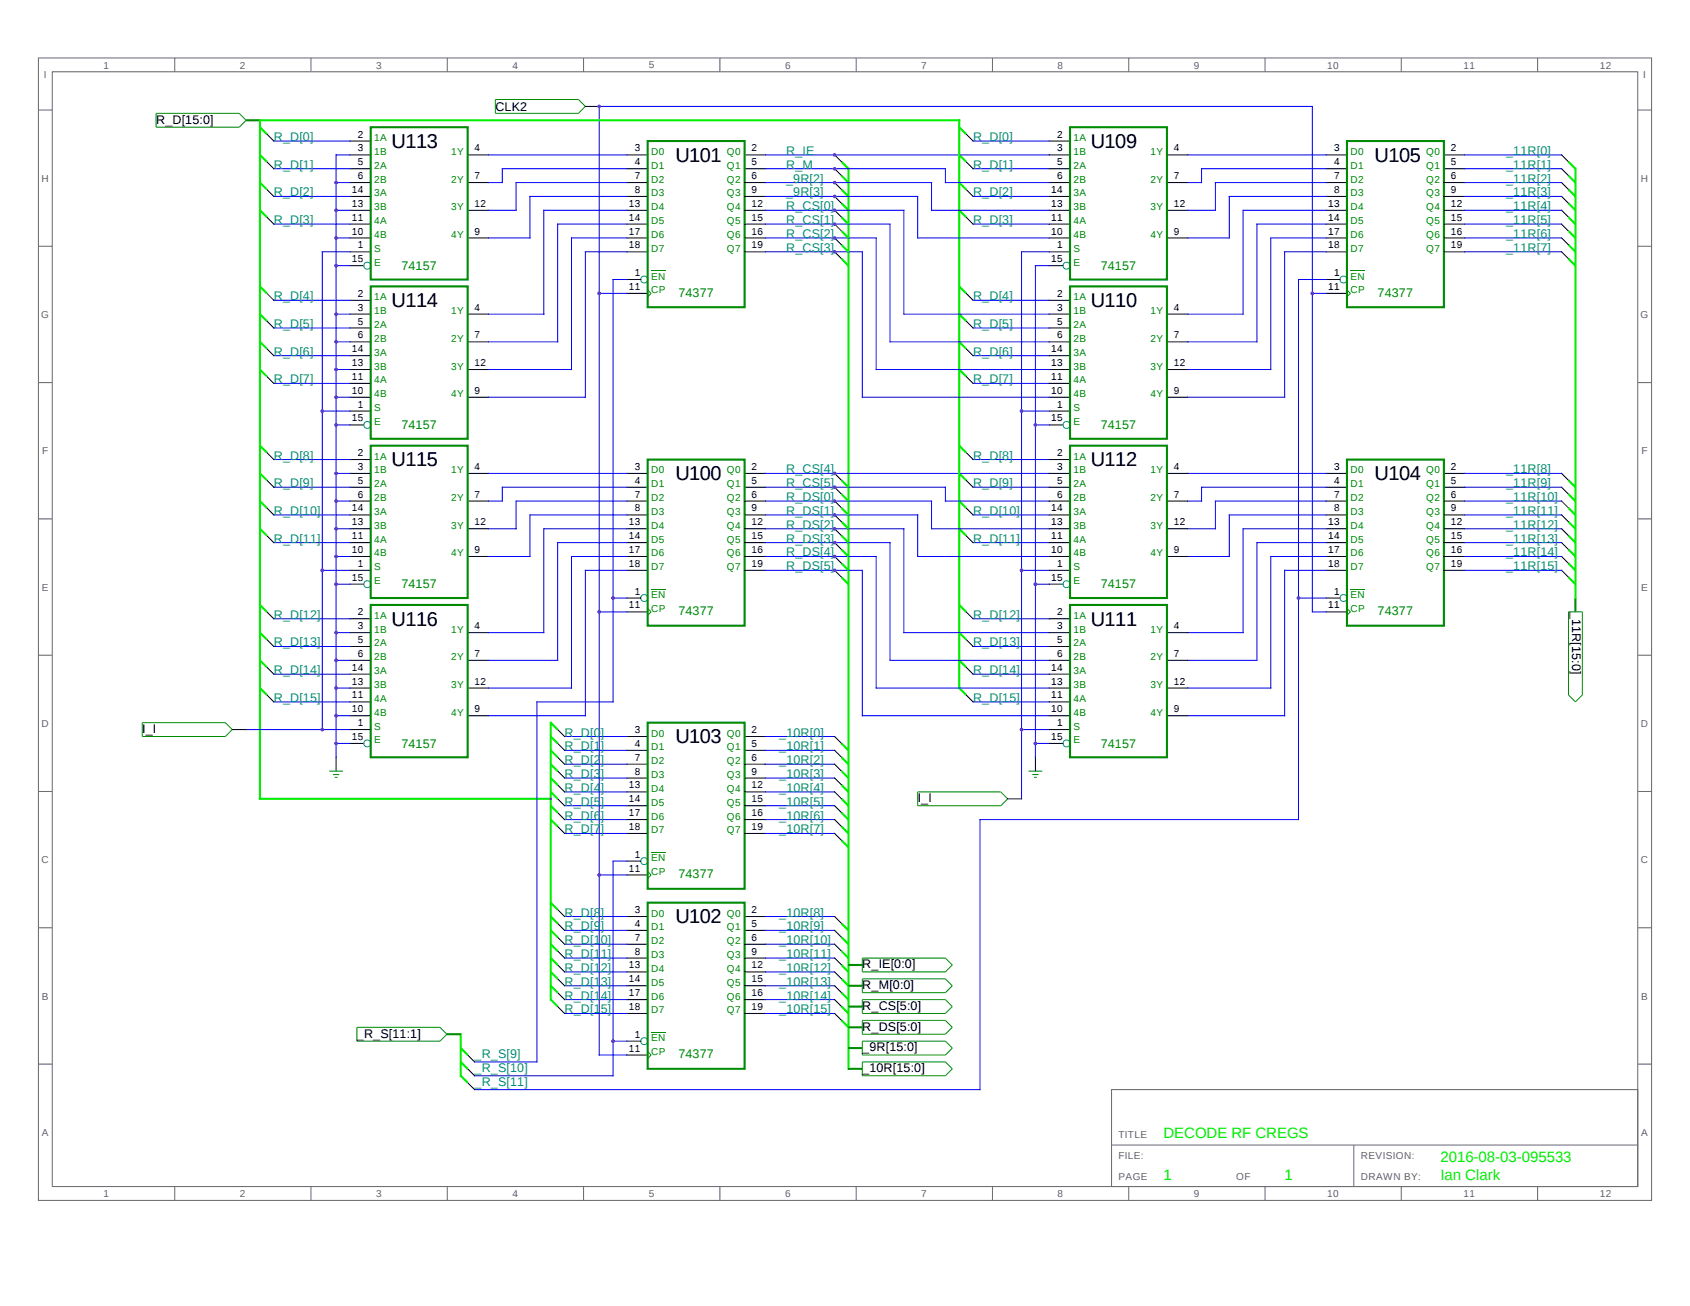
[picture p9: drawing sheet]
<svg xmlns="http://www.w3.org/2000/svg" width="279mm" height="216mm" viewBox="0 0 279 216" stroke-linecap="round" stroke-linejoin="round" font-family="sans-serif">
<g fill="none" stroke="#666" stroke-width=".17">
<path d="M6.3 9.6h266.7v188.8h-266.7zM6.3 18.2h2.3M8.6 11.9h262.2v184.3h-262.2zM28.9 9.6v2.3M51.4 9.6v2.3M74 9.6v2.3M96.5 9.6v2.3M119 9.6v2.3M141.5 9.6v2.3M164.1 9.6v2.3M186.6 9.6v2.3M209.1 9.6v2.3"/>
<path d="M231.7 9.6v2.3M254.2 9.6v2.3M270.8 18.2h2.2M6.3 40.7h2.3M270.8 40.7h2.2M6.3 63.3h2.3M270.8 63.3h2.2M6.3 85.8h2.3M270.8 85.8h2.2M6.3 108.3h2.3M270.8 108.3h2.2M6.3 130.8h2.3"/>
<path d="M270.8 130.8h2.2M6.3 153.4h2.3M270.8 153.4h2.2M6.3 175.9h2.3M270.8 175.9h2.2M28.9 196.2v2.2M51.4 196.2v2.2M74 196.2v2.2M96.5 196.2v2.2M119 196.2v2.2M141.5 196.2v2.2M164.1 196.2v2.2"/>
<path d="M183.8 180.1h87v16.1h-87zM183.8 189.3h87M186.6 196.2v2.2M209.1 196.2v2.2M223.8 189.3v6.9M231.7 196.2v2.2M254.2 196.2v2.2"/>
</g>
<g fill="none" stroke="#000" stroke-width=".17">
<path d="M96.8 17.6h2.3M44.1 35.9l1.2 1.2M44.1 31.3l1.2 1.2M44.1 26.8l1.2 1.1M44.1 22.2l1.2 1.1M57.9 25.6h3.4M57.9 34.8h3.4M57.9 32.5h3.4M57.9 30.2h3.4M57.9 27.9h3.4M57.9 39.3h3.4M57.9 37.1h3.4"/>
<path d="M57.9 23.3h3.4M77.3 25.6h3.5M77.3 34.8h3.5M77.3 30.2h3.5M77.3 39.3h3.5M103.6 25.6h3.5M103.6 34.8h3.5M103.6 32.5h3.5M103.6 30.2h3.5M103.6 27.9h3.5M103.6 39.3h3.5M103.6 37.1h3.5"/>
<path d="M123.1 25.6h3.4M123.1 34.8h3.4M123.1 32.5h3.4M123.1 30.2h3.4M123.1 27.9h3.4M123.1 39.3h3.4M123.1 37.1h3.4M138 25.6l1.1 1.2M138 27.9l1.1 1.1M138 30.2l1.1 1.1M138 32.5l1.1 1.1M138 39.3l1.1 1.2"/>
<path d="M138 37.1l1.1 1.1M138 34.8l1.1 1.1M159.7 35.9l1.2 1.2M159.7 31.3l1.2 1.2M159.7 26.8l1.2 1.1M159.7 22.2l1.2 1.1M173.5 25.6h3.4M173.5 34.8h3.4M173.5 32.5h3.4M173.5 30.2h3.4M173.5 27.9h3.4M173.5 39.3h3.4"/>
<path d="M173.5 37.1h3.4M173.5 23.3h3.4M192.9 25.6h3.5M192.9 34.8h3.5M192.9 30.2h3.5M192.9 39.3h3.5M219.3 25.6h3.4M219.3 34.8h3.4M219.3 32.5h3.4M219.3 30.2h3.4M219.3 27.9h3.4M219.3 39.3h3.4"/>
<path d="M219.3 37.1h3.4M238.7 25.6h3.4M238.7 34.8h3.4M238.7 32.5h3.4M238.7 30.2h3.4M238.7 27.9h3.4M238.7 39.3h3.4M238.7 37.1h3.4M258.2 25.6l1.1 1.2M258.2 27.9l1.1 1.1M258.2 30.2l1.1 1.1M258.2 32.5l1.1 1.1"/>
<path d="M258.2 34.8l1.1 1.1M258.2 37.1l1.1 1.1M258.2 39.3l1.1 1.2M44.1 57.7l1.2 1.1M44.1 53.1l1.2 1.1M44.1 48.5l1.2 1.1M57.9 41.6h3.4M57.9 43.9h2.2M57.9 49.6h3.4M57.9 51.9h3.4M57.9 54.2h3.4M57.9 56.5h3.4"/>
<path d="M57.9 58.8h3.4M77.3 51.9h3.5M77.3 56.5h3.5M103.6 46.2h2.3M103.6 48.5h3.5M103.6 41.6h3.5M123.1 41.6h3.4M138 41.6l1.1 1.2M159.7 57.7l1.2 1.1M159.7 53.1l1.2 1.1M159.7 48.5l1.2 1.1M173.5 41.6h3.4"/>
<path d="M173.5 43.9h2.3M173.5 49.6h3.4M173.5 51.9h3.4M173.5 54.2h3.4M173.5 56.5h3.4M173.5 58.8h3.4M192.9 51.9h3.5M192.9 56.5h3.5M219.3 46.2h2.2M219.3 48.5h3.4M219.3 41.6h3.4M238.7 41.6h3.4"/>
<path d="M258.2 41.6l1.1 1.2M44.1 62.2l1.2 1.2M44.1 79.4l1.2 1.1M44.1 74.8l1.2 1.2M57.9 78.3h3.4M57.9 61.1h3.4M57.9 63.4h3.4M57.9 65.7h3.4M57.9 68h3.4M57.9 70.2h2.2M57.9 76h3.4M77.3 78.3h3.5"/>
<path d="M77.3 61.1h3.5M77.3 65.7h3.5M103.6 78.3h3.5M123.1 78.3h3.4M138 78.3l1.1 1.1M159.7 62.2l1.2 1.2M159.7 79.4l1.2 1.1M159.7 74.8l1.2 1.2M173.5 78.3h3.4M173.5 61.1h3.4M173.5 63.4h3.4M173.5 65.7h3.4"/>
<path d="M173.5 68h3.4M173.5 70.2h2.3M173.5 76h3.4M192.9 78.3h3.5M192.9 61.1h3.5M192.9 65.7h3.5M219.3 78.3h3.4M238.7 78.3h3.4M258.2 78.3l1.1 1.1M44.1 88.6l1.2 1.1M44.1 84l1.2 1.1M57.9 87.4h3.4"/>
<path d="M57.9 85.1h3.4M57.9 82.8h3.4M57.9 80.5h3.4M57.9 94.3h3.4M57.9 92h3.4M57.9 89.7h3.4M57.9 96.6h2.2M77.3 87.4h3.5M77.3 82.8h3.5M77.3 92h3.5M103.6 87.4h3.5M103.6 85.1h3.5"/>
<path d="M103.6 82.8h3.5M103.6 80.5h3.5M103.6 98.9h2.3M103.6 94.3h3.5M103.6 92h3.5M103.6 89.7h3.5M123.1 87.4h3.4M123.1 85.1h3.4M123.1 82.8h3.4M123.1 80.5h3.4M123.1 94.3h3.4M123.1 92h3.4"/>
<path d="M123.1 89.7h3.4M138 94.3l1.1 1.1M138 92l1.1 1.1M138 89.7l1.1 1.1M138 87.4l1.1 1.2M138 85.1l1.1 1.2M138 82.8l1.1 1.2M138 80.5l1.1 1.2M159.7 88.6l1.2 1.1M159.7 84l1.2 1.1M173.5 87.4h3.4M173.5 85.1h3.4"/>
<path d="M173.5 82.8h3.4M173.5 80.5h3.4M173.5 94.3h3.4M173.5 92h3.4M173.5 89.7h3.4M173.5 96.6h2.3M192.9 87.4h3.5M192.9 82.8h3.5M192.9 92h3.5M219.3 87.4h3.4M219.3 85.1h3.4M219.3 82.8h3.4"/>
<path d="M219.3 80.5h3.4M219.3 98.9h2.2M219.3 94.3h3.4M219.3 92h3.4M219.3 89.7h3.4M238.7 87.4h3.4M238.7 85.1h3.4M238.7 82.8h3.4M238.7 80.5h3.4M238.7 94.3h3.4M238.7 92h3.4M238.7 89.7h3.4"/>
<path d="M258.2 80.5l1.1 1.2M258.2 82.8l1.1 1.2M258.2 85.1l1.1 1.2M258.2 87.4l1.1 1.2M258.2 89.7l1.1 1.1M258.2 92l1.1 1.1M258.2 94.3l1.1 1.1M44.1 114.9l1.2 1.1M44.1 110.3l1.2 1.2M44.1 105.7l1.2 1.2M44.1 101.2l1.2 1.1M57.9 102.3h3.4"/>
<path d="M57.9 104.6h3.4M57.9 106.9h3.4M57.9 109.2h3.4M57.9 111.5h3.4M57.9 113.7h3.4M57.9 116h3.4M57.9 118.3h3.4M77.3 104.6h3.5M77.3 109.2h3.5M77.3 113.7h3.5M77.3 118.3h3.5M103.6 101.2h3.5"/>
<path d="M159.7 114.9l1.2 1.1M159.7 110.3l1.2 1.2M159.7 105.7l1.2 1.2M159.7 101.2l1.2 1.1M173.5 102.3h3.4M173.5 104.6h3.4M173.5 106.9h3.4M173.5 109.2h3.4M173.5 111.5h3.4M173.5 113.7h3.4M173.5 116h3.4M173.5 118.3h3.4"/>
<path d="M192.9 104.6h3.5M192.9 109.2h3.5M192.9 113.7h3.5M192.9 118.3h3.5M219.3 101.2h3.4M38.4 120.6h2.3M55.6 125.2v2.3M57.9 120.6h3.4M57.9 122.9h2.2M92.2 136.6l1.1 1.2M92.2 134.3l1.1 1.2M92.2 132.1l1.1 1.1"/>
<path d="M92.2 129.8l1.1 1.1M92.2 127.5l1.1 1.1M92.2 125.2l1.1 1.1M92.2 122.9l1.1 1.1M92.2 120.6l1.1 1.2M103.6 121.8h3.5M103.6 130.9h3.5M103.6 128.6h3.5M103.6 126.3h3.5M103.6 124h3.5M103.6 137.8h3.5M103.6 135.5h3.5"/>
<path d="M103.6 133.2h3.5M123.1 121.8h3.4M123.1 130.9h3.4M123.1 128.6h3.4M123.1 126.3h3.4M123.1 124h3.4M123.1 137.8h3.4M123.1 135.5h3.4M123.1 133.2h3.4M138 121.8l1.1 1.1M138 124l1.1 1.2M138 126.3l1.1 1.2"/>
<path d="M138 128.6l1.1 1.2M138 130.9l1.1 1.2M138 133.2l1.1 1.1M138 135.5l1.1 1.1M138 137.8l1.1 1.1M166.6 132.1h2.3M171.2 125.2v2.3M173.5 120.6h3.4M173.5 122.9h2.3M92.2 159.5l1.1 1.2M92.2 157.2l1.1 1.2M92.2 154.9l1.1 1.2"/>
<path d="M92.2 152.7l1.1 1.1M92.2 150.4l1.1 1.1M103.6 151.5h3.5M103.6 158.4h3.5M103.6 156.1h3.5M103.6 153.8h3.5M103.6 142.4h2.3M103.6 144.6h3.5M123.1 151.5h3.4M123.1 158.4h3.4M123.1 156.1h3.4M123.1 153.8h3.4"/>
<path d="M138 151.5l1.1 1.2M138 153.8l1.1 1.1M138 156.1l1.1 1.1M138 158.4l1.1 1.1M77.3 179l1.2 1.1M77.3 176.7l1.2 1.1M77.3 174.4l1.2 1.2M92.2 166.4l1.1 1.1M92.2 164.1l1.1 1.2M92.2 161.8l1.1 1.2M103.6 160.7h3.5M103.6 172.1h2.3"/>
<path d="M103.6 174.4h3.5M103.6 167.5h3.5M103.6 165.3h3.5M103.6 163h3.5M123.1 160.7h3.4M123.1 167.5h3.4M123.1 165.3h3.4M123.1 163h3.4M138 160.7l1.1 1.1M138 163l1.1 1.1M138 165.3l1.1 1.1M138 167.5l1.1 1.2"/>
</g>
<g fill="none" stroke="#008b8b" stroke-width=".17">
<circle cx="60.7" cy="43.9" r=".58"/>
<circle cx="106.5" cy="46.2" r=".58"/>
<circle cx="176.3" cy="43.9" r=".58"/>
<circle cx="222.1" cy="46.2" r=".58"/>
<circle cx="60.7" cy="70.3" r=".58"/>
<circle cx="176.3" cy="70.2" r=".58"/>
<circle cx="60.7" cy="96.6" r=".58"/>
<circle cx="106.5" cy="98.9" r=".58"/>
<circle cx="176.3" cy="96.6" r=".58"/>
<circle cx="222.1" cy="98.9" r=".58"/>
<circle cx="60.7" cy="122.9" r=".58"/>
<circle cx="176.3" cy="122.9" r=".58"/>
<circle cx="106.5" cy="142.4" r=".58"/>
<circle cx="106.5" cy="172.1" r=".58"/>
</g>
<g fill="none" stroke="#008b00" stroke-width=".17">
<path d="M25.8 18.7h13.7l1.2 1.2-1.2 1.1h-13.7zM81.9 16.4h13.7l1.2 1.2-1.2 1.1h-13.7zM107.1 47.9l.5 .6-.5 .6M107.6 44.8h2.5M222.7 47.9l.6 .6-.6 .6M223.3 44.8h2.4M107.6 97.4h2.5M223.3 97.4h2.4M23.5 119.5h13.8l1.1 1.1-1.1 1.2h-13.8zM107.1 100.6l.5 .6-.5 .5M222.7 100.6l.6 .6-.6 .5M259.3 101.2h2.3v13.7l-1.1 1.1-1.2-1.1z"/>
<path d="M54.4 127.5h2.3M55.1 128.1h1M55.3 128.5h.5M151.7 130.9h13.8l1.1 1.2-1.1 1.1h-13.8zM170 127.5h2.3M170.7 128.1h1M170.9 128.5h.5M107.1 144.1l.5 .5-.5 .6M107.6 140.9h2.5M142.6 158.4h13.7l1.1 1.1-1.1 1.2h-13.7zM59 169.8h13.7l1.2 1.2-1.2 1.1h-13.7zM107.1 173.8l.5 .6-.5 .6"/>
<path d="M107.6 170.7h2.5M142.6 172.1h13.7l1.1 1.2-1.1 1.1h-13.7zM142.6 161.8h13.7l1.1 1.2-1.1 1.1h-13.7zM142.6 165.3h13.7l1.1 1.1-1.1 1.1h-13.7zM142.6 168.7h13.7l1.1 1.1-1.1 1.2h-13.7zM142.6 175.6h13.7l1.1 1.1-1.1 1.1h-13.7z"/>
</g>
<g fill="none" stroke="#008b00" stroke-width=".34">
<path d="M40.7 19.9h2.3M61.3 21h16v25.2h-16zM107.1 23.3h16v27.5h-16zM176.9 21h16v25.2h-16zM222.7 23.3h16v27.5h-16zM61.3 47.4h16v25.1h-16zM176.9 47.4h16v25.1h-16zM61.3 73.7h16v25.2h-16zM107.1 76h16v27.4h-16zM176.9 73.7h16v25.2h-16zM222.7 76h16v27.4h-16zM260.5 98.9v2.3"/>
<path d="M61.3 100h16v25.2h-16zM107.1 119.5h16v27.4h-16zM176.9 100h16v25.2h-16zM107.1 149.2h16v27.5h-16zM140.3 159.5h2.3M73.9 171h2.3M140.3 173.3h2.3M140.3 176.7h2.3M140.3 169.8h2.3M140.3 166.4h2.3M140.3 163h2.3"/>
</g>
<g fill="none" stroke="#00f" stroke-width=".17">
<path d="M45.3 37.1h12.6M45.3 32.5h12.6M45.3 27.9h12.6M45.3 23.3h12.6M55.6 30.2h2.3M55.6 34.8h2.3M55.6 39.3h2.3M57.9 25.6h-2.3v99.6M80.8 25.6h22.8M103.6 37.1h-11.4v19.4h-11.4M103.6 32.5h-16v6.8h-6.8M103.6 27.9h-20.6v2.3h-2.2"/>
<path d="M103.6 30.2h-18.3v4.6h-4.5M103.6 34.8h-13.7v17.1h-9.1M103.6 39.3h-9.1v21.8h-13.7M126.5 37.1h20.6v19.4h26.4M126.5 32.5h25.2v6.8h21.8M126.5 27.9h29.8v2.3h17.2M126.5 25.6h47M126.5 30.2h27.5v4.6h19.5M126.5 34.8h22.9v17.1h24.1M126.5 39.3h18.4v21.8h28.6M160.9 37.1h12.6M160.9 32.5h12.6"/>
<path d="M160.9 27.9h12.6M160.9 23.3h12.6M196.4 25.6h22.9M219.3 37.1h-11.5v19.4h-11.4M219.3 32.5h-16.1v6.8h-6.8M219.3 27.9h-20.7v2.3h-2.2M219.3 30.2h-18.4v4.6h-4.5M219.3 34.8h-13.8v17.1h-9.1M219.3 39.3h-9.2v21.8h-13.7M242.1 37.1h16.1M242.1 32.5h16.1M242.1 27.9h16.1"/>
<path d="M242.1 25.6h16.1M242.1 30.2h16.1M242.1 34.8h16.1M242.1 39.3h16.1M45.3 58.8h12.6M45.3 54.2h12.6M45.3 49.6h12.6M55.6 51.9h2.3M55.6 56.5h2.3M55.6 43.9h2.3M57.9 41.6h-4.6v79M99.1 48.5h4.5"/>
<path d="M103.6 46.2h-2.2v69.8h-12.6v59.6h-10.3M103.6 41.6h-6.8v24.1h-16M126.5 41.6h16.1v24.1h30.9M160.9 58.8h12.6M160.9 54.2h12.6M160.9 49.6h12.6M173.5 41.6h-4.6v90.5M173.5 43.9h-2.3v81.3M217 48.5h2.3M219.3 46.2h-4.6v89.3h-52.7v44.6h-83.5M219.3 41.6h-6.9v24.1h-16M242.1 41.6h16.1"/>
<path d="M45.3 63.4h12.6M45.3 76h12.6M53.3 68h4.6M55.6 78.3h2.3M55.6 61.1h2.3M55.6 65.7h2.3M55.6 70.2h2.3M80.8 78.3h22.8M126.5 78.3h47M160.9 63.4h12.6M160.9 76h12.6M168.9 68h4.6"/>
<path d="M171.2 70.2h2.3M196.4 78.3h22.9M242.1 78.3h16.1M45.3 89.7h12.6M45.3 85.1h12.6M45.3 80.5h12.6M53.3 94.3h4.6M55.6 82.8h2.3M55.6 87.4h2.3M55.6 92h2.3M55.6 96.6h2.3M101.4 98.9h2.2"/>
<path d="M103.6 89.7h-11.4v19.5h-11.4M103.6 85.1h-16v6.9h-6.8M103.6 80.5h-20.6v2.3h-2.2M103.6 94.3h-6.8v24h-16M103.6 82.8h-18.3v4.6h-4.5M103.6 87.4h-13.7v17.2h-9.1M103.6 92h-9.1v21.7h-13.7M126.5 89.7h20.6v19.5h26.4M126.5 85.1h25.2v6.9h21.8M126.5 80.5h29.8v2.3h17.2M126.5 94.3h16.1v24h30.9M126.5 82.8h27.5v4.6h19.5"/>
<path d="M126.5 87.4h22.9v17.2h24.1M126.5 92h18.4v21.7h28.6M160.9 89.7h12.6M160.9 85.1h12.6M160.9 80.5h12.6M168.9 94.3h4.6M171.2 96.6h2.3M214.7 98.9h4.6M219.3 89.7h-11.5v19.5h-11.4M219.3 85.1h-16.1v6.9h-6.8M219.3 80.5h-20.7v2.3h-2.2M219.3 94.3h-6.9v24h-16"/>
<path d="M219.3 82.8h-18.4v4.6h-4.5M219.3 87.4h-13.8v17.2h-9.1M219.3 92h-9.2v21.7h-13.7M242.1 89.7h16.1M242.1 85.1h16.1M242.1 80.5h16.1M242.1 94.3h16.1M242.1 82.8h16.1M242.1 87.4h16.1M242.1 92h16.1M45.3 116h12.6M45.3 111.5h12.6"/>
<path d="M45.3 106.9h12.6M45.3 102.3h12.6M55.6 104.6h2.3M55.6 109.2h2.3M55.6 113.7h2.3M55.6 118.3h2.3M99.1 101.2h4.5M160.9 116h12.6M160.9 111.5h12.6M160.9 106.9h12.6M160.9 102.3h12.6M219.3 101.2h-2.3v-83.6h-117.9v156.8h4.5"/>
<path d="M40.7 120.6h17.2M55.6 122.9h2.3M93.3 137.8h10.3M93.3 135.5h10.3M93.3 133.2h10.3M93.3 130.9h10.3M93.3 128.6h10.3M93.3 126.3h10.3M93.3 124h10.3M93.3 121.8h10.3M126.5 137.8h11.5M126.5 135.5h11.5"/>
<path d="M126.5 133.2h11.5M126.5 130.9h11.5M126.5 128.6h11.5M126.5 126.3h11.5M126.5 124h11.5M126.5 121.8h11.5M168.9 120.6h4.6M171.2 122.9h2.3M93.3 158.4h10.3M93.3 156.1h10.3M93.3 153.8h10.3M93.3 151.5h10.3"/>
<path d="M99.1 144.6h4.5M103.6 142.4h-2.2v35.4h-22.9M126.5 158.4h11.5M126.5 156.1h11.5M126.5 153.8h11.5M126.5 151.5h11.5M93.3 167.5h10.3M93.3 165.3h10.3M93.3 163h10.3M93.3 160.7h10.3M101.4 172.1h2.2M126.5 167.5h11.5"/>
<path d="M126.5 165.3h11.5M126.5 163h11.5M126.5 160.7h11.5"/>
</g>
<g fill="none" stroke="#0e0" stroke-width=".34">
<path d="M43 34.8l1.1 1.1M43 30.2l1.1 1.1M43 25.6l1.1 1.2M43 21l1.1 1.2M139.1 26.8l1.2 1.1v148.8M139.1 29l1.2 1.2M139.1 31.3l1.2 1.2M139.1 33.6l1.2 1.2M139.1 38.2l1.2 1.1M139.1 35.9l1.2 1.2M158.6 34.8l1.1 1.1M158.6 30.2l1.1 1.1"/>
<path d="M158.6 25.6l1.1 1.2M158.6 21l1.1 1.2M259.3 26.8l1.2 1.1v71M259.3 29l1.2 1.2M259.3 31.3l1.2 1.2M259.3 33.6l1.2 1.2M259.3 35.9l1.2 1.2M259.3 38.2l1.2 1.1M43 56.5l1.1 1.2M43 51.9l1.1 1.2M43 47.4l1.1 1.1M139.1 42.8l1.2 1.1"/>
<path d="M139.1 40.5l1.2 1.1M158.6 56.5l1.1 1.2M158.6 51.9l1.1 1.2M158.6 47.4l1.1 1.1M259.3 40.5l1.2 1.1M259.3 42.8l1.2 1.1M43 61.1l1.1 1.1M43 78.3l1.1 1.1M43 73.7l1.1 1.1M139.1 79.4l1.2 1.1M158.6 61.1l1.1 1.1M158.6 78.3l1.1 1.1"/>
<path d="M158.6 73.7l1.1 1.1M259.3 79.4l1.2 1.1M43 87.4l1.1 1.2M43 82.8l1.1 1.2M139.1 95.4l1.2 1.2M139.1 93.1l1.2 1.2M139.1 90.8l1.2 1.2M139.1 88.6l1.2 1.1M139.1 86.3l1.2 1.1M139.1 84l1.2 1.1M139.1 81.7l1.2 1.1M158.6 87.4l1.1 1.2"/>
<path d="M158.6 82.8l1.1 1.2M259.3 81.7l1.2 1.1M259.3 84l1.2 1.1M259.3 86.3l1.2 1.1M259.3 88.6l1.2 1.1M259.3 90.8l1.2 1.2M259.3 93.1l1.2 1.2M259.3 95.4l1.2 1.2M43 113.7l1.1 1.2M43 109.2l1.1 1.1M43 104.6l1.1 1.1M43 100l1.1 1.2"/>
<path d="M158.6 109.2l1.1 1.1M158.6 104.6l1.1 1.1M158.6 100l1.1 1.2M159.7 114.9l-1.1-1.2v-93.8h-115.6v112.2h48.1M91.1 135.5l1.1 1.1M91.1 133.2l1.1 1.1M91.1 130.9l1.1 1.2M91.1 128.6l1.1 1.2M91.1 126.3l1.1 1.2M91.1 124l1.1 1.2M91.1 121.8l1.1 1.1M92.2 120.6l-1.1-1.1v45.8l1.1 1.1"/>
<path d="M139.1 122.9l1.2 1.1M139.1 125.2l1.2 1.1M139.1 127.5l1.2 1.1M139.1 129.8l1.2 1.1M139.1 132.1l1.2 1.1M139.1 134.3l1.2 1.2M139.1 136.6l1.2 1.2M139.1 138.9l1.2 1.2M91.1 158.4l1.1 1.1M91.1 156.1l1.1 1.1M91.1 153.8l1.1 1.1M91.1 151.5l1.1 1.2"/>
<path d="M91.1 149.2l1.1 1.2M139.1 152.7l1.2 1.1M139.1 154.9l1.2 1.2M139.1 157.2l1.2 1.2M139.1 159.5l1.2 1.2M76.2 171v6.8l1.1 1.2M76.2 175.6l1.1 1.1M76.2 173.3l1.1 1.1M91.1 163l1.1 1.1M91.1 160.7l1.1 1.1M139.1 161.8l1.2 1.2M139.1 164.1l1.2 1.2"/>
<path d="M139.1 166.4l1.2 1.1M139.1 168.7l1.2 1.1"/>
</g>
<g fill="#a020f0">
<path d="M98.9 17.4h.4l.1 .2-.1 .2h-.4l-.1-.2z"/>
<path d="M98.9 100.9h.4l.1 .3-.1 .2h-.4l-.1-.2z"/>
<path d="M98.9 48.3h.4l.1 .2-.1 .2h-.4l-.1-.2z"/>
<path d="M98.9 144.4h.4l.1 .2-.1 .3h-.4l-.1-.3z"/>
<path d="M101.2 98.6h.4v.3v.2h-.4l-.1-.2z"/>
<path d="M216.8 48.3h.4v.2v.2h-.4l-.1-.2z"/>
<path d="M91 131.9h.1l.1 .2-.1 .1h-.1l-.1-.1z"/>
<path d="M137.8 25.4h.4l.1 .2-.1 .2h-.4l-.1-.2z"/>
<path d="M137.8 27.7h.4l.1 .2-.1 .2h-.4l-.1-.2z"/>
<path d="M137.8 30h.4l.1 .2-.1 .2h-.4l-.1-.2z"/>
<path d="M137.8 32.3h.4l.1 .2-.1 .2h-.4l-.1-.2z"/>
<path d="M137.8 94.1h.4l.1 .2-.1 .2h-.4l-.1-.2z"/>
<path d="M137.8 91.8h.4l.1 .2-.1 .2h-.4l-.1-.2z"/>
<path d="M137.8 89.5h.4l.1 .2-.1 .2h-.4l-.1-.2z"/>
<path d="M137.8 87.2h.4l.1 .2-.1 .2h-.4l-.1-.2z"/>
<path d="M137.8 84.9h.4l.1 .2-.1 .2h-.4l-.1-.2z"/>
<path d="M137.8 82.6h.4l.1 .2-.1 .3h-.4l-.1-.3z"/>
<path d="M137.8 80.3h.4l.1 .2-.1 .3h-.4l-.1-.3z"/>
<path d="M137.8 78h.4l.1 .3-.1 .2h-.4l-.1-.2z"/>
<path d="M137.8 41.4h.4l.1 .2-.1 .2h-.4l-.1-.2z"/>
<path d="M137.8 39.1h.4l.1 .2-.1 .3h-.4l-.1-.3z"/>
<path d="M137.8 36.8h.4l.1 .3-.1 .2h-.4l-.1-.2z"/>
<path d="M137.8 34.5h.4l.1 .3-.1 .2h-.4l-.1-.2z"/>
<path d="M214.5 98.6h.4l.1 .3-.1 .2h-.4l-.1-.2z"/>
<path d="M171 122.7h.4l.1 .2-.1 .2h-.4l-.1-.2z"/>
<path d="M171 70h.4l.1 .2-.1 .3h-.4l-.1-.3z"/>
<path d="M171 96.4h.4l.1 .2-.1 .2h-.4l-.1-.2z"/>
<path d="M168.7 94.1h.4l.1 .2-.1 .2h-.4l-.1-.2z"/>
<path d="M168.7 120.4h.4l.1 .2-.1 .2h-.4l-.1-.2z"/>
<path d="M168.7 67.7h.4l.1 .3-.1 .2h-.4l-.1-.2z"/>
<path d="M101.2 171.9h.4v.2v.2h-.4l-.1-.2z"/>
<path d="M55.4 122.7h.4l.1 .2-.1 .2h-.4l-.1-.2z"/>
<path d="M55.4 118.1h.4l.1 .2-.1 .2h-.4l-.1-.2z"/>
<path d="M55.4 113.5h.4l.1 .2-.1 .3h-.4l-.1-.3z"/>
<path d="M55.4 108.9h.4l.1 .3-.1 .2h-.4l-.1-.2z"/>
<path d="M55.4 104.4h.4l.1 .2-.1 .2h-.4l-.1-.2z"/>
<path d="M55.4 96.4h.4l.1 .2-.1 .2h-.4l-.1-.2z"/>
<path d="M55.4 91.8h.4l.1 .2-.1 .2h-.4l-.1-.2z"/>
<path d="M55.4 87.2h.4l.1 .2-.1 .2h-.4l-.1-.2z"/>
<path d="M55.4 82.6h.4l.1 .2-.1 .3h-.4l-.1-.3z"/>
<path d="M55.4 78h.4l.1 .3-.1 .2h-.4l-.1-.2z"/>
<path d="M55.4 70h.4l.1 .2-.1 .3h-.4l-.1-.3z"/>
<path d="M55.4 65.5h.4l.1 .2-.1 .2h-.4l-.1-.2z"/>
<path d="M55.4 60.9h.4l.1 .2-.1 .2h-.4l-.1-.2z"/>
<path d="M55.4 56.3h.4l.1 .2-.1 .2h-.4l-.1-.2z"/>
<path d="M55.4 51.7h.4l.1 .2-.1 .2h-.4l-.1-.2z"/>
<path d="M55.4 43.7h.4l.1 .2-.1 .2h-.4l-.1-.2z"/>
<path d="M55.4 39.1h.4l.1 .2-.1 .3h-.4l-.1-.3z"/>
<path d="M55.4 34.5h.4l.1 .3-.1 .2h-.4l-.1-.2z"/>
<path d="M55.4 30h.4l.1 .2-.1 .2h-.4l-.1-.2z"/>
<path d="M53.1 120.4h.4l.1 .2-.1 .2h-.4l-.1-.2z"/>
<path d="M53.1 94.1h.4l.1 .2-.1 .2h-.4l-.1-.2z"/>
<path d="M53.1 67.7h.4l.1 .3-.1 .2h-.4l-.1-.2z"/>
</g>
<g font-size="3.3">
<text x="64.7" y="24.5">U113</text>
<text x="111.7" y="26.8">U101</text>
<text x="180.3" y="24.5">U109</text>
<text x="227.3" y="26.8">U105</text>
<text x="64.7" y="50.8">U114</text>
<text x="180.3" y="50.8">U110</text>
<text x="64.7" y="77.1">U115</text>
<text x="180.3" y="77.1">U112</text>
<text x="111.7" y="79.4">U100</text>
<text x="227.3" y="79.4">U104</text>
<text x="64.7" y="103.4">U116</text>
<text x="180.3" y="103.4">U111</text>
<text x="111.7" y="122.9">U103</text>
<text x="111.7" y="152.7">U102</text>
</g>
<g font-size="2.5" fill="#0e0">
<text x="192.4" y="188.1">DECODE RF CREGS</text>
<text x="192.4" y="195">1</text>
<text x="212.4" y="195">1</text>
<text x="238.1" y="192.2">2016-08-03-095533</text>
<text x="238.1" y="195">Ian Clark</text>
</g>
<g font-size="2.1">
<text x="25.8" y="20.4">R_D[15:0]</text>
<text x="81.9" y="18.3">CLK2</text>
<text x="259.9" y="101.2" transform="rotate(90 259.9 101.2)">_11R[15:0]</text>
<text x="23.5" y="121.1">I_I</text>
<text x="151.7" y="132.6">I_I</text>
<text x="142.6" y="160.1">R_IE[0:0]</text>
<text x="142.6" y="166.9">R_CS[5:0]</text>
<text x="142.6" y="163.5">R_M[0:0]</text>
<text x="59" y="171.5">_R_S[11:1]</text>
<text x="142.6" y="173.8">_9R[15:0]</text>
<text x="142.6" y="170.4">R_DS[5:0]</text>
<text x="142.6" y="177.2">_10R[15:0]</text>
</g>
<g font-size="2.1" fill="#008b8b">
<text x="45.3" y="23.3">R_D[0]</text>
<text x="160.9" y="23.3">R_D[0]</text>
<text x="45.3" y="27.9">R_D[1]</text>
<text x="130" y="25.6">R_IE</text>
<text x="130" y="27.9">R_M</text>
<text x="160.9" y="27.9">R_D[1]</text>
<text x="249" y="25.6">_11R[0]</text>
<text x="249" y="27.9">_11R[1]</text>
<text x="45.3" y="32.5">R_D[2]</text>
<text x="130" y="30.2">_9R[2]</text>
<text x="130" y="32.5">_9R[3]</text>
<text x="130" y="34.8">R_CS[0]</text>
<text x="160.9" y="32.5">R_D[2]</text>
<text x="249" y="30.2">_11R[2]</text>
<text x="249" y="32.5">_11R[3]</text>
<text x="249" y="34.8">_11R[4]</text>
<text x="45.3" y="37.1">R_D[3]</text>
<text x="130" y="41.6">R_CS[3]</text>
<text x="130" y="39.3">R_CS[2]</text>
<text x="130" y="37.1">R_CS[1]</text>
<text x="160.9" y="37.1">R_D[3]</text>
<text x="249" y="37.1">_11R[5]</text>
<text x="249" y="39.3">_11R[6]</text>
<text x="249" y="41.6">_11R[7]</text>
<text x="45.3" y="49.6">R_D[4]</text>
<text x="160.9" y="49.6">R_D[4]</text>
<text x="45.3" y="58.8">R_D[6]</text>
<text x="45.3" y="54.2">R_D[5]</text>
<text x="160.9" y="58.8">R_D[6]</text>
<text x="160.9" y="54.2">R_D[5]</text>
<text x="45.3" y="63.4">R_D[7]</text>
<text x="160.9" y="63.4">R_D[7]</text>
<text x="45.3" y="76">R_D[8]</text>
<text x="160.9" y="76">R_D[8]</text>
<text x="45.3" y="80.5">R_D[9]</text>
<text x="130" y="82.8">R_DS[0]</text>
<text x="130" y="80.5">R_CS[5]</text>
<text x="130" y="78.3">R_CS[4]</text>
<text x="160.9" y="80.5">R_D[9]</text>
<text x="249" y="78.3">_11R[8]</text>
<text x="249" y="80.5">_11R[9]</text>
<text x="249" y="82.8">_11R[10]</text>
<text x="45.3" y="89.7">R_D[11]</text>
<text x="45.3" y="85.1">R_D[10]</text>
<text x="130" y="89.7">R_DS[3]</text>
<text x="130" y="87.4">R_DS[2]</text>
<text x="130" y="85.1">R_DS[1]</text>
<text x="160.9" y="89.7">R_D[11]</text>
<text x="160.9" y="85.1">R_D[10]</text>
<text x="249" y="85.1">_11R[11]</text>
<text x="249" y="87.4">_11R[12]</text>
<text x="249" y="89.7">_11R[13]</text>
<text x="130" y="94.3">R_DS[5]</text>
<text x="130" y="92">R_DS[4]</text>
<text x="249" y="92">_11R[14]</text>
<text x="249" y="94.3">_11R[15]</text>
<text x="45.3" y="106.9">R_D[13]</text>
<text x="45.3" y="102.3">R_D[12]</text>
<text x="160.9" y="106.9">R_D[13]</text>
<text x="160.9" y="102.3">R_D[12]</text>
<text x="45.3" y="111.5">R_D[14]</text>
<text x="160.9" y="111.5">R_D[14]</text>
<text x="45.3" y="116">R_D[15]</text>
<text x="160.9" y="116">R_D[15]</text>
<text x="93.3" y="124">R_D[1]</text>
<text x="93.3" y="121.8">R_D[0]</text>
<text x="128.8" y="121.8">_10R[0]</text>
<text x="128.8" y="124">_10R[1]</text>
<text x="93.3" y="130.9">R_D[4]</text>
<text x="93.3" y="128.6">R_D[3]</text>
<text x="93.3" y="126.3">R_D[2]</text>
<text x="128.8" y="126.3">_10R[2]</text>
<text x="128.8" y="128.6">_10R[3]</text>
<text x="128.8" y="130.9">_10R[4]</text>
<text x="93.3" y="137.8">R_D[7]</text>
<text x="93.3" y="135.5">R_D[6]</text>
<text x="93.3" y="133.2">R_D[5]</text>
<text x="128.8" y="133.2">_10R[5]</text>
<text x="128.8" y="135.5">_10R[6]</text>
<text x="128.8" y="137.8">_10R[7]</text>
<text x="93.3" y="153.8">R_D[9]</text>
<text x="93.3" y="151.5">R_D[8]</text>
<text x="128.8" y="151.5">_10R[8]</text>
<text x="128.8" y="153.8">_10R[9]</text>
<text x="93.3" y="160.7">R_D[12]</text>
<text x="93.3" y="158.4">R_D[11]</text>
<text x="93.3" y="156.1">R_D[10]</text>
<text x="128.8" y="156.1">_10R[10]</text>
<text x="128.8" y="158.4">_10R[11]</text>
<text x="128.8" y="160.7">_10R[12]</text>
<text x="93.3" y="167.5">R_D[15]</text>
<text x="93.3" y="165.3">R_D[14]</text>
<text x="93.3" y="163">R_D[13]</text>
<text x="128.8" y="163">_10R[13]</text>
<text x="128.8" y="165.3">_10R[14]</text>
<text x="128.8" y="167.5">_10R[15]</text>
<text x="78.5" y="177.2">_R_S[10]</text>
<text x="78.5" y="179.5">_R_S[11]</text>
<text x="78.5" y="174.9">_R_S[9]</text>
</g>
<g font-size="2.1" fill="#008b00">
<text x="66.4" y="44.6">74157</text>
<text x="182" y="44.6">74157</text>
<text x="112.1" y="49.1">74377</text>
<text x="227.8" y="49.1">74377</text>
<text x="66.4" y="70.9">74157</text>
<text x="182" y="70.9">74157</text>
<text x="66.4" y="97.3">74157</text>
<text x="112.1" y="101.7">74377</text>
<text x="182" y="97.3">74157</text>
<text x="227.8" y="101.7">74377</text>
<text x="66.4" y="123.6">74157</text>
<text x="182" y="123.6">74157</text>
<text x="112.1" y="145.2">74377</text>
<text x="112.1" y="175">74377</text>
</g>
<g font-size="1.7" fill="#666">
<text x="17.1" y="11.3">1</text>
<text x="39.7" y="11.3">2</text>
<text x="62.2" y="11.3">3</text>
<text x="84.7" y="11.3">4</text>
<text x="107.3" y="11.3">5</text>
<text x="129.8" y="11.3">6</text>
<text x="152.3" y="11.3">7</text>
<text x="174.9" y="11.3">8</text>
<text x="197.4" y="11.3">9</text>
<text x="219.4" y="11.3">10</text>
<text x="242" y="11.3">11</text>
<text x="264.5" y="11.3">12</text>
<text x="7.2" y="12.9">I</text>
<text x="271.7" y="12.9">I</text>
<text x="6.9" y="30.1">H</text>
<text x="271.3" y="30.1">H</text>
<text x="6.8" y="52.6">G</text>
<text x="271.2" y="52.6">G</text>
<text x="7" y="75.1">F</text>
<text x="271.4" y="75.1">F</text>
<text x="6.9" y="97.7">E</text>
<text x="271.3" y="97.7">E</text>
<text x="6.9" y="120.2">D</text>
<text x="271.3" y="120.2">D</text>
<text x="6.9" y="142.7">C</text>
<text x="271.3" y="142.7">C</text>
<text x="6.9" y="165.3">B</text>
<text x="271.3" y="165.3">B</text>
<text x="6.9" y="187.8">A</text>
<text x="184.9" y="191.6">FILE:</text>
<text x="184.9" y="188.1">TITLE</text>
<text x="225" y="191.6">REVISION:</text>
<text x="271.3" y="187.8">A</text>
<text x="17.1" y="197.9">1</text>
<text x="39.7" y="197.9">2</text>
<text x="62.2" y="197.9">3</text>
<text x="84.7" y="197.9">4</text>
<text x="107.3" y="197.9">5</text>
<text x="129.8" y="197.9">6</text>
<text x="152.3" y="197.9">7</text>
<text x="174.9" y="197.9">8</text>
<text x="184.9" y="195">PAGE</text>
<text x="197.4" y="197.9">9</text>
<text x="204.4" y="195">OF</text>
<text x="219.4" y="197.9">10</text>
<text x="225" y="195">DRAWN BY:</text>
<text x="242" y="197.9">11</text>
<text x="264.5" y="197.9">12</text>
</g>
<g font-size="1.7">
<text x="59.2" y="22.7">2</text>
<text x="174.8" y="22.7">2</text>
<text x="59.2" y="25">3</text>
<text x="59.2" y="27.3">5</text>
<text x="59.2" y="29.6">6</text>
<text x="78.5" y="25">4</text>
<text x="78.5" y="29.6">7</text>
<text x="105" y="25">3</text>
<text x="105" y="29.6">7</text>
<text x="105" y="27.3">4</text>
<text x="124.2" y="25">2</text>
<text x="124.2" y="27.3">5</text>
<text x="124.2" y="29.6">6</text>
<text x="174.8" y="25">3</text>
<text x="174.8" y="27.3">5</text>
<text x="174.8" y="29.6">6</text>
<text x="194.1" y="25">4</text>
<text x="194.1" y="29.6">7</text>
<text x="220.6" y="25">3</text>
<text x="220.6" y="29.6">7</text>
<text x="220.6" y="27.3">4</text>
<text x="239.9" y="25">2</text>
<text x="239.9" y="27.3">5</text>
<text x="239.9" y="29.6">6</text>
<text x="58.2" y="31.9">14</text>
<text x="58.2" y="34.2">13</text>
<text x="78.5" y="34.2">12</text>
<text x="104" y="34.2">13</text>
<text x="105" y="31.9">8</text>
<text x="124.2" y="31.9">9</text>
<text x="124.2" y="34.2">12</text>
<text x="173.8" y="31.9">14</text>
<text x="173.8" y="34.2">13</text>
<text x="194.1" y="34.2">12</text>
<text x="219.6" y="34.2">13</text>
<text x="220.6" y="31.9">8</text>
<text x="239.9" y="31.9">9</text>
<text x="239.9" y="34.2">12</text>
<text x="58.2" y="36.5">11</text>
<text x="58.2" y="38.8">10</text>
<text x="59.2" y="41.1">1</text>
<text x="78.5" y="38.8">9</text>
<text x="104" y="41.1">18</text>
<text x="104" y="38.8">17</text>
<text x="104" y="36.5">14</text>
<text x="124.2" y="36.5">15</text>
<text x="124.2" y="38.8">16</text>
<text x="124.2" y="41.1">19</text>
<text x="173.8" y="36.5">11</text>
<text x="173.8" y="38.8">10</text>
<text x="174.8" y="41.1">1</text>
<text x="194.1" y="38.8">9</text>
<text x="219.6" y="41.1">18</text>
<text x="219.6" y="38.8">17</text>
<text x="219.6" y="36.5">14</text>
<text x="239.9" y="36.5">15</text>
<text x="239.9" y="38.8">16</text>
<text x="239.9" y="41.1">19</text>
<text x="58.2" y="43.3">15</text>
<text x="104" y="47.9">11</text>
<text x="105" y="45.6">1</text>
<text x="173.8" y="43.3">15</text>
<text x="219.6" y="47.9">11</text>
<text x="220.6" y="45.6">1</text>
<text x="59.2" y="49.1">2</text>
<text x="59.2" y="51.4">3</text>
<text x="59.2" y="53.6">5</text>
<text x="78.5" y="51.4">4</text>
<text x="174.8" y="49.1">2</text>
<text x="174.8" y="51.4">3</text>
<text x="174.8" y="53.6">5</text>
<text x="194.1" y="51.4">4</text>
<text x="58.2" y="58.2">14</text>
<text x="59.2" y="55.9">6</text>
<text x="78.5" y="55.9">7</text>
<text x="173.8" y="58.2">14</text>
<text x="174.8" y="55.9">6</text>
<text x="194.1" y="55.9">7</text>
<text x="58.2" y="60.5">13</text>
<text x="58.2" y="62.8">11</text>
<text x="58.2" y="65.1">10</text>
<text x="78.5" y="60.5">12</text>
<text x="78.5" y="65.1">9</text>
<text x="173.8" y="60.5">13</text>
<text x="173.8" y="62.8">11</text>
<text x="173.8" y="65.1">10</text>
<text x="194.1" y="60.5">12</text>
<text x="194.1" y="65.1">9</text>
<text x="58.2" y="69.7">15</text>
<text x="59.2" y="67.4">1</text>
<text x="173.8" y="69.7">15</text>
<text x="174.8" y="67.4">1</text>
<text x="59.2" y="75.4">2</text>
<text x="59.2" y="77.7">3</text>
<text x="78.5" y="77.7">4</text>
<text x="105" y="77.7">3</text>
<text x="124.2" y="77.7">2</text>
<text x="174.8" y="75.4">2</text>
<text x="174.8" y="77.7">3</text>
<text x="194.1" y="77.7">4</text>
<text x="220.6" y="77.7">3</text>
<text x="239.9" y="77.7">2</text>
<text x="59.2" y="80">5</text>
<text x="59.2" y="82.3">6</text>
<text x="78.5" y="82.3">7</text>
<text x="105" y="82.3">7</text>
<text x="105" y="80">4</text>
<text x="124.2" y="80">5</text>
<text x="124.2" y="82.3">6</text>
<text x="174.8" y="80">5</text>
<text x="174.8" y="82.3">6</text>
<text x="194.1" y="82.3">7</text>
<text x="220.6" y="82.3">7</text>
<text x="220.6" y="80">4</text>
<text x="239.9" y="80">5</text>
<text x="239.9" y="82.3">6</text>
<text x="58.2" y="84.6">14</text>
<text x="58.2" y="86.8">13</text>
<text x="58.2" y="89.1">11</text>
<text x="78.5" y="86.8">12</text>
<text x="104" y="86.8">13</text>
<text x="104" y="89.1">14</text>
<text x="105" y="84.6">8</text>
<text x="124.2" y="84.6">9</text>
<text x="124.2" y="86.8">12</text>
<text x="124.2" y="89.1">15</text>
<text x="173.8" y="84.6">14</text>
<text x="173.8" y="86.8">13</text>
<text x="173.8" y="89.1">11</text>
<text x="194.1" y="86.8">12</text>
<text x="219.6" y="86.8">13</text>
<text x="219.6" y="89.1">14</text>
<text x="220.6" y="84.6">8</text>
<text x="239.9" y="84.6">9</text>
<text x="239.9" y="86.8">12</text>
<text x="239.9" y="89.1">15</text>
<text x="58.2" y="91.4">10</text>
<text x="58.2" y="96">15</text>
<text x="59.2" y="93.7">1</text>
<text x="78.5" y="91.4">9</text>
<text x="104" y="93.7">18</text>
<text x="104" y="91.4">17</text>
<text x="124.2" y="91.4">16</text>
<text x="124.2" y="93.7">19</text>
<text x="173.8" y="91.4">10</text>
<text x="173.8" y="96">15</text>
<text x="174.8" y="93.7">1</text>
<text x="194.1" y="91.4">9</text>
<text x="219.6" y="93.7">18</text>
<text x="219.6" y="91.4">17</text>
<text x="239.9" y="91.4">16</text>
<text x="239.9" y="93.7">19</text>
<text x="59.2" y="101.7">2</text>
<text x="104" y="100.6">11</text>
<text x="105" y="98.3">1</text>
<text x="174.8" y="101.7">2</text>
<text x="219.6" y="100.6">11</text>
<text x="220.6" y="98.3">1</text>
<text x="59.2" y="104">3</text>
<text x="59.2" y="106.3">5</text>
<text x="78.5" y="104">4</text>
<text x="174.8" y="104">3</text>
<text x="174.8" y="106.3">5</text>
<text x="194.1" y="104">4</text>
<text x="58.2" y="110.9">14</text>
<text x="58.2" y="113.2">13</text>
<text x="59.2" y="108.6">6</text>
<text x="78.5" y="108.6">7</text>
<text x="78.5" y="113.2">12</text>
<text x="173.8" y="110.9">14</text>
<text x="173.8" y="113.2">13</text>
<text x="174.8" y="108.6">6</text>
<text x="194.1" y="108.6">7</text>
<text x="194.1" y="113.2">12</text>
<text x="58.2" y="115.5">11</text>
<text x="58.2" y="117.7">10</text>
<text x="78.5" y="117.7">9</text>
<text x="173.8" y="115.5">11</text>
<text x="173.8" y="117.7">10</text>
<text x="194.1" y="117.7">9</text>
<text x="58.2" y="122.3">15</text>
<text x="59.2" y="120">1</text>
<text x="105" y="121.2">3</text>
<text x="105" y="125.8">7</text>
<text x="105" y="123.5">4</text>
<text x="124.2" y="121.2">2</text>
<text x="124.2" y="123.5">5</text>
<text x="124.2" y="125.8">6</text>
<text x="173.8" y="122.3">15</text>
<text x="174.8" y="120">1</text>
<text x="104" y="130.3">13</text>
<text x="105" y="128">8</text>
<text x="124.2" y="128">9</text>
<text x="124.2" y="130.3">12</text>
<text x="104" y="137.2">18</text>
<text x="104" y="134.9">17</text>
<text x="104" y="132.6">14</text>
<text x="124.2" y="132.6">15</text>
<text x="124.2" y="134.9">16</text>
<text x="124.2" y="137.2">19</text>
<text x="105" y="141.8">1</text>
<text x="104" y="144.1">11</text>
<text x="105" y="150.9">3</text>
<text x="105" y="155.5">7</text>
<text x="105" y="153.2">4</text>
<text x="124.2" y="150.9">2</text>
<text x="124.2" y="153.2">5</text>
<text x="124.2" y="155.5">6</text>
<text x="104" y="160.1">13</text>
<text x="105" y="157.8">8</text>
<text x="124.2" y="157.8">9</text>
<text x="124.2" y="160.1">12</text>
<text x="104" y="167">18</text>
<text x="104" y="164.7">17</text>
<text x="104" y="162.4">14</text>
<text x="124.2" y="162.4">15</text>
<text x="124.2" y="164.7">16</text>
<text x="124.2" y="167">19</text>
<text x="104" y="173.8">11</text>
<text x="105" y="171.5">1</text>
</g>
<g font-size="1.7" fill="#008b00">
<text x="61.9" y="23.3">1A</text>
<text x="177.5" y="23.3">1A</text>
<text x="61.9" y="25.6">1B</text>
<text x="61.9" y="27.9">2A</text>
<text x="74.6" y="25.6">1Y</text>
<text x="107.6" y="25.6">D0</text>
<text x="107.6" y="27.9">D1</text>
<text x="120.2" y="25.6">Q0</text>
<text x="120.2" y="27.9">Q1</text>
<text x="177.5" y="25.6">1B</text>
<text x="177.5" y="27.9">2A</text>
<text x="190.2" y="25.6">1Y</text>
<text x="223.3" y="25.6">D0</text>
<text x="223.3" y="27.9">D1</text>
<text x="235.8" y="25.6">Q0</text>
<text x="235.8" y="27.9">Q1</text>
<text x="61.9" y="30.2">2B</text>
<text x="61.9" y="32.5">3A</text>
<text x="61.9" y="34.8">3B</text>
<text x="74.6" y="30.2">2Y</text>
<text x="74.6" y="34.8">3Y</text>
<text x="107.6" y="34.8">D4</text>
<text x="107.6" y="32.5">D3</text>
<text x="107.6" y="30.2">D2</text>
<text x="120.2" y="30.2">Q2</text>
<text x="120.2" y="32.5">Q3</text>
<text x="120.2" y="34.8">Q4</text>
<text x="177.5" y="30.2">2B</text>
<text x="177.5" y="32.5">3A</text>
<text x="177.5" y="34.8">3B</text>
<text x="190.2" y="30.2">2Y</text>
<text x="190.2" y="34.8">3Y</text>
<text x="223.3" y="34.8">D4</text>
<text x="223.3" y="32.5">D3</text>
<text x="223.3" y="30.2">D2</text>
<text x="235.8" y="30.2">Q2</text>
<text x="235.8" y="32.5">Q3</text>
<text x="235.8" y="34.8">Q4</text>
<text x="61.9" y="37.1">4A</text>
<text x="61.9" y="39.3">4B</text>
<text x="61.9" y="41.6">S</text>
<text x="74.6" y="39.3">4Y</text>
<text x="107.6" y="41.6">D7</text>
<text x="107.6" y="39.3">D6</text>
<text x="107.6" y="37.1">D5</text>
<text x="120.2" y="37.1">Q5</text>
<text x="120.2" y="39.3">Q6</text>
<text x="120.2" y="41.6">Q7</text>
<text x="177.5" y="37.1">4A</text>
<text x="177.5" y="39.3">4B</text>
<text x="177.5" y="41.6">S</text>
<text x="190.2" y="39.3">4Y</text>
<text x="223.3" y="41.6">D7</text>
<text x="223.3" y="39.3">D6</text>
<text x="223.3" y="37.1">D5</text>
<text x="235.8" y="37.1">Q5</text>
<text x="235.8" y="39.3">Q6</text>
<text x="235.8" y="41.6">Q7</text>
<text x="61.9" y="43.9">E</text>
<text x="107.6" y="46.2">EN</text>
<text x="177.5" y="43.9">E</text>
<text x="223.3" y="46.2">EN</text>
<text x="61.9" y="49.6">1A</text>
<text x="61.9" y="51.9">1B</text>
<text x="74.6" y="51.9">1Y</text>
<text x="107.6" y="48.5">CP</text>
<text x="177.5" y="49.6">1A</text>
<text x="177.5" y="51.9">1B</text>
<text x="190.2" y="51.9">1Y</text>
<text x="223.3" y="48.5">CP</text>
<text x="61.9" y="54.2">2A</text>
<text x="61.9" y="56.5">2B</text>
<text x="61.9" y="58.8">3A</text>
<text x="74.6" y="56.5">2Y</text>
<text x="177.5" y="54.2">2A</text>
<text x="177.5" y="56.5">2B</text>
<text x="177.5" y="58.8">3A</text>
<text x="190.2" y="56.5">2Y</text>
<text x="61.9" y="61.1">3B</text>
<text x="61.9" y="63.4">4A</text>
<text x="61.9" y="65.7">4B</text>
<text x="74.6" y="61.1">3Y</text>
<text x="74.6" y="65.7">4Y</text>
<text x="177.5" y="61.1">3B</text>
<text x="177.5" y="63.4">4A</text>
<text x="177.5" y="65.7">4B</text>
<text x="190.2" y="61.1">3Y</text>
<text x="190.2" y="65.7">4Y</text>
<text x="61.9" y="68">S</text>
<text x="61.9" y="70.2">E</text>
<text x="177.5" y="68">S</text>
<text x="177.5" y="70.2">E</text>
<text x="61.9" y="76">1A</text>
<text x="177.5" y="76">1A</text>
<text x="61.9" y="78.3">1B</text>
<text x="61.9" y="80.5">2A</text>
<text x="61.9" y="82.8">2B</text>
<text x="74.6" y="78.3">1Y</text>
<text x="74.6" y="82.8">2Y</text>
<text x="107.6" y="78.3">D0</text>
<text x="107.6" y="82.8">D2</text>
<text x="107.6" y="80.5">D1</text>
<text x="120.2" y="78.3">Q0</text>
<text x="120.2" y="80.5">Q1</text>
<text x="120.2" y="82.8">Q2</text>
<text x="177.5" y="78.3">1B</text>
<text x="177.5" y="80.5">2A</text>
<text x="177.5" y="82.8">2B</text>
<text x="190.2" y="78.3">1Y</text>
<text x="190.2" y="82.8">2Y</text>
<text x="223.3" y="78.3">D0</text>
<text x="223.3" y="82.8">D2</text>
<text x="223.3" y="80.5">D1</text>
<text x="235.8" y="78.3">Q0</text>
<text x="235.8" y="80.5">Q1</text>
<text x="235.8" y="82.8">Q2</text>
<text x="61.9" y="85.1">3A</text>
<text x="61.9" y="87.4">3B</text>
<text x="61.9" y="89.7">4A</text>
<text x="74.6" y="87.4">3Y</text>
<text x="107.6" y="87.4">D4</text>
<text x="107.6" y="85.1">D3</text>
<text x="107.6" y="89.7">D5</text>
<text x="120.2" y="85.1">Q3</text>
<text x="120.2" y="87.4">Q4</text>
<text x="120.2" y="89.7">Q5</text>
<text x="177.5" y="85.1">3A</text>
<text x="177.5" y="87.4">3B</text>
<text x="177.5" y="89.7">4A</text>
<text x="190.2" y="87.4">3Y</text>
<text x="223.3" y="87.4">D4</text>
<text x="223.3" y="85.1">D3</text>
<text x="223.3" y="89.7">D5</text>
<text x="235.8" y="85.1">Q3</text>
<text x="235.8" y="87.4">Q4</text>
<text x="235.8" y="89.7">Q5</text>
<text x="61.9" y="92">4B</text>
<text x="61.9" y="94.3">S</text>
<text x="74.6" y="92">4Y</text>
<text x="107.6" y="94.3">D7</text>
<text x="107.6" y="92">D6</text>
<text x="120.2" y="92">Q6</text>
<text x="120.2" y="94.3">Q7</text>
<text x="177.5" y="92">4B</text>
<text x="177.5" y="94.3">S</text>
<text x="190.2" y="92">4Y</text>
<text x="223.3" y="94.3">D7</text>
<text x="223.3" y="92">D6</text>
<text x="235.8" y="92">Q6</text>
<text x="235.8" y="94.3">Q7</text>
<text x="61.9" y="96.6">E</text>
<text x="107.6" y="98.9">EN</text>
<text x="107.6" y="101.2">CP</text>
<text x="177.5" y="96.6">E</text>
<text x="223.3" y="98.9">EN</text>
<text x="223.3" y="101.2">CP</text>
<text x="61.9" y="102.3">1A</text>
<text x="61.9" y="104.6">1B</text>
<text x="61.9" y="106.9">2A</text>
<text x="74.6" y="104.6">1Y</text>
<text x="177.5" y="102.3">1A</text>
<text x="177.5" y="104.6">1B</text>
<text x="177.5" y="106.9">2A</text>
<text x="190.2" y="104.6">1Y</text>
<text x="61.9" y="109.2">2B</text>
<text x="61.9" y="111.5">3A</text>
<text x="61.9" y="113.7">3B</text>
<text x="74.6" y="109.2">2Y</text>
<text x="74.6" y="113.7">3Y</text>
<text x="177.5" y="109.2">2B</text>
<text x="177.5" y="111.5">3A</text>
<text x="177.5" y="113.7">3B</text>
<text x="190.2" y="109.2">2Y</text>
<text x="190.2" y="113.7">3Y</text>
<text x="61.9" y="116">4A</text>
<text x="61.9" y="118.3">4B</text>
<text x="74.6" y="118.3">4Y</text>
<text x="177.5" y="116">4A</text>
<text x="177.5" y="118.3">4B</text>
<text x="190.2" y="118.3">4Y</text>
<text x="61.9" y="120.6">S</text>
<text x="61.9" y="122.9">E</text>
<text x="107.6" y="121.8">D0</text>
<text x="107.6" y="124">D1</text>
<text x="120.2" y="121.8">Q0</text>
<text x="120.2" y="124">Q1</text>
<text x="177.5" y="120.6">S</text>
<text x="177.5" y="122.9">E</text>
<text x="107.6" y="130.9">D4</text>
<text x="107.6" y="128.6">D3</text>
<text x="107.6" y="126.3">D2</text>
<text x="120.2" y="126.3">Q2</text>
<text x="120.2" y="128.6">Q3</text>
<text x="120.2" y="130.9">Q4</text>
<text x="107.6" y="137.8">D7</text>
<text x="107.6" y="135.5">D6</text>
<text x="107.6" y="133.2">D5</text>
<text x="120.2" y="133.2">Q5</text>
<text x="120.2" y="135.5">Q6</text>
<text x="120.2" y="137.8">Q7</text>
<text x="107.6" y="142.4">EN</text>
<text x="107.6" y="144.6">CP</text>
<text x="107.6" y="151.5">D0</text>
<text x="107.6" y="153.8">D1</text>
<text x="120.2" y="151.5">Q0</text>
<text x="120.2" y="153.8">Q1</text>
<text x="107.6" y="160.7">D4</text>
<text x="107.6" y="158.4">D3</text>
<text x="107.6" y="156.1">D2</text>
<text x="120.2" y="156.1">Q2</text>
<text x="120.2" y="158.4">Q3</text>
<text x="120.2" y="160.7">Q4</text>
<text x="107.6" y="167.5">D7</text>
<text x="107.6" y="165.3">D6</text>
<text x="107.6" y="163">D5</text>
<text x="120.2" y="163">Q5</text>
<text x="120.2" y="165.3">Q6</text>
<text x="120.2" y="167.5">Q7</text>
<text x="107.6" y="172.1">EN</text>
<text x="107.6" y="174.4">CP</text>
</g>
</svg>
